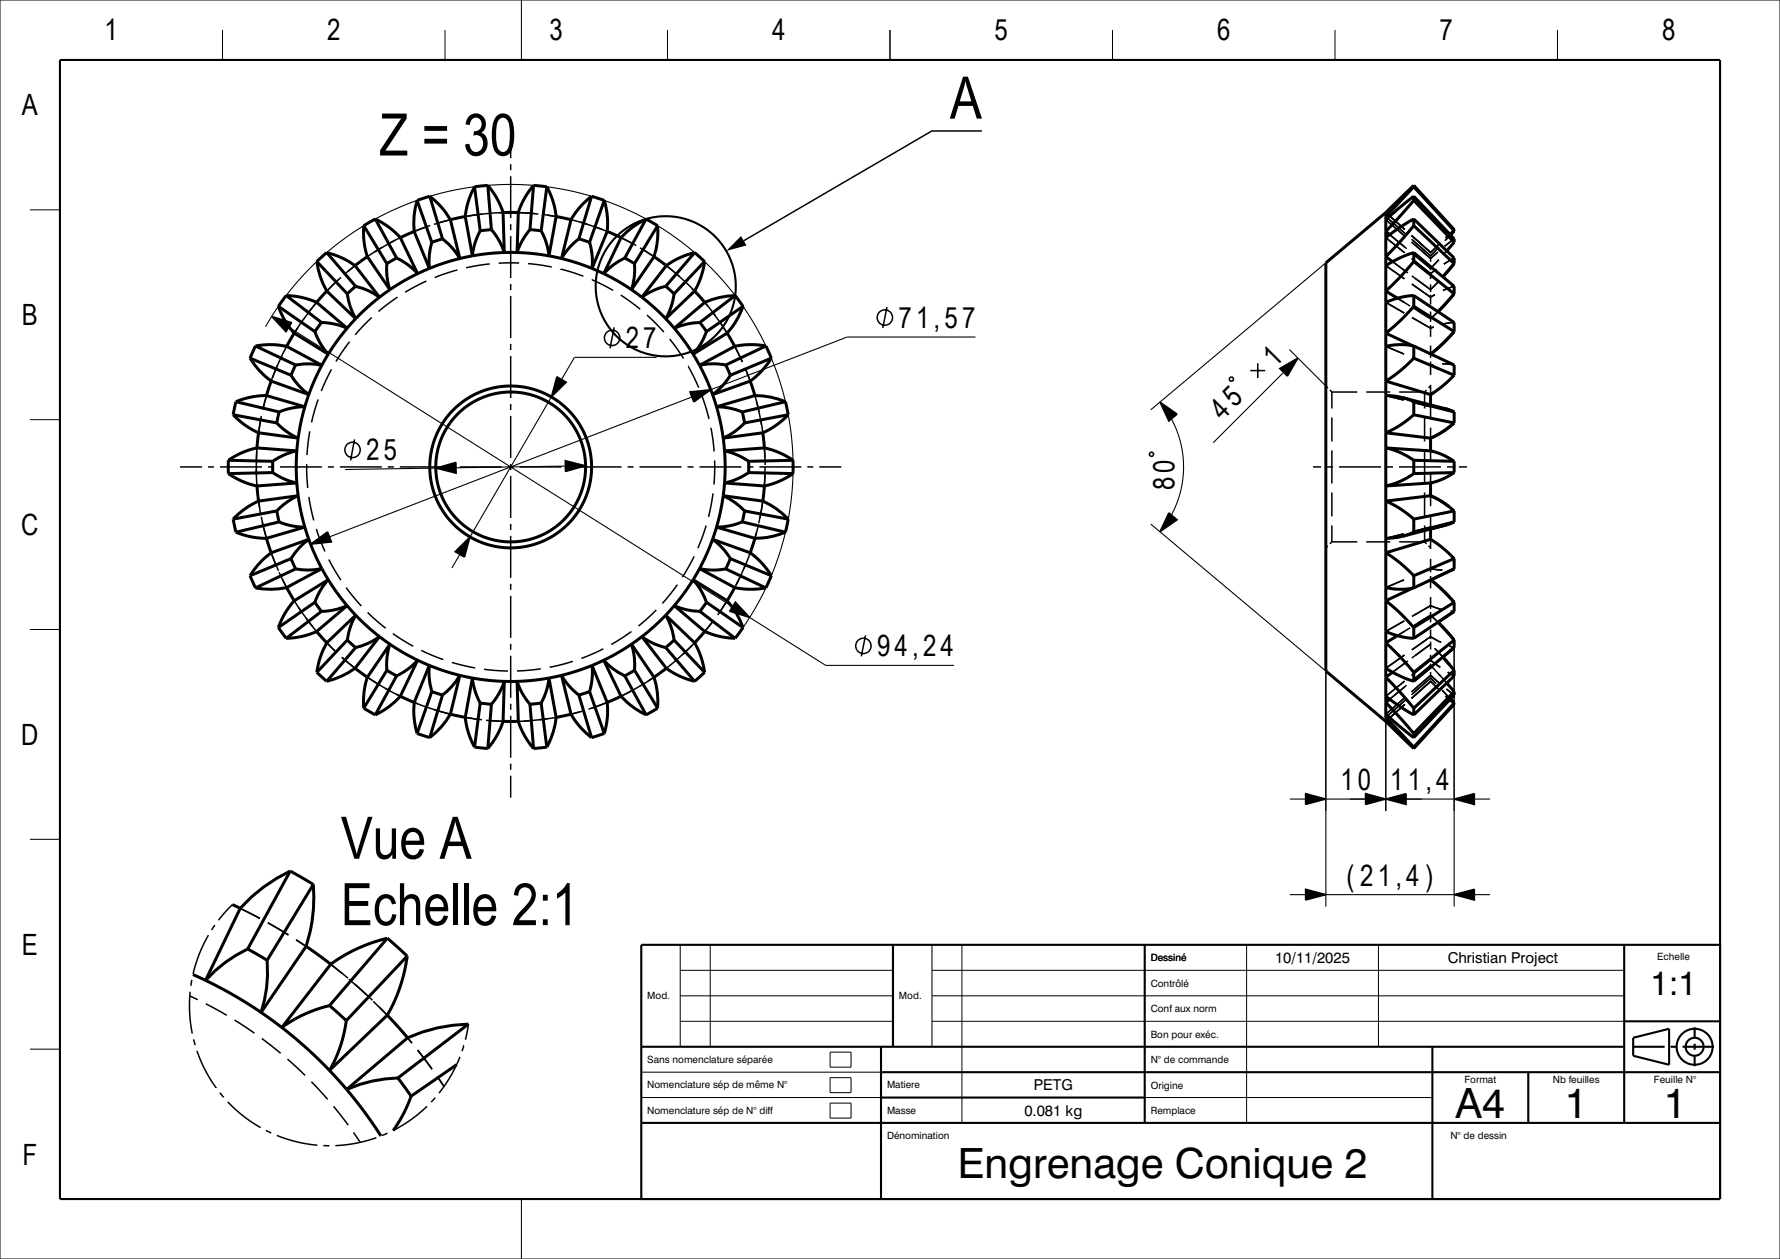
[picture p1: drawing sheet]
<svg xmlns="http://www.w3.org/2000/svg" width="297mm" height="210mm" viewBox="0 0 297 210" stroke-linecap="round" stroke-linejoin="round" font-family="sans-serif">
<g fill="none" stroke="#000" stroke-width=".18">
<path d="M44.3 54.5l1.8-2.8 2.2-3.1 2.2-2.6 2.5-2.5 2.4-2.1 3.3-2.4 2.9-1.9 3.3-1.7 3.5-1.5 3-1.1 3.7-.9 3.2-.6 3.2-.4 4-.1 3.2 .1 3.5 .4 3.5 .6 3.1 .9 3.1 1 3.4 1.5 2.9 1.5 3 1.8 3 2.2 2.7 2.2 2.3 2.3 2.5 2.8 2.3 3 1.9 3 1.6 3 1.5 3.5 1.2 3.3 .9 3.1M48.2 54.6l74 46.6M109.6 59.6h-13.8l-2.1 3.7M162.8 56.2h-21.4l-22.8 8.8M215.1 58.3l6.1 6.1M221.2 43.8l-29.2 24.6M72.7 78.1l-15.1 .2M90.2 65.3a13.5 13.5 0 0 1 8.5 12.6M92 66.2l-13.6 23.4M94.3 77.7l-18.2 .3M115.4 66.2l-60.4 23.4M116.7 60.9l-1.8-3-2.1-2.8-2.2-2.4-2.5-2.3-2.8-2.1-3.2-2-3-1.4-3-1.1-3.4-.9-3.5-.6-3.2-.2-3.7 .1-3.5 .5-3.4 .8-3.1 1-3.2 1.4-2.8 1.6-2.9 2-2.5 2.1-2.4 2.5-2.4 2.9-1.6 2.6-1.6 2.8-1.4 3.5-1 3.3-.7 3.2-.3 3.5-.1 3.2 .4 3.8 .6 3.4 1.1 3.6 1.1 2.7"/>
<path d="M131.5 69.2l.7 4.7 .1 4.7-.3 4.8-.7 4.4-1.2 4.3-1.7 4.7-2 4-2.4 3.9M195.5 69.9l.9 2 .6 1.9 .3 1.9 .2 2.3-.1 2-.4 1.9-.6 2-.9 2M214.2 62.1l-11.8 11.8M76.7 92.5l-1.3 2.2M192 87.4l29.2 24.5v39.3M125.1 103l12.7 8h21.4M231.2 111.5v23.8M242.6 108v43.2M215.2 133.3h2.6M221.2 133.3h21.4M246 133.3h2.6M215.2 149.2h2.6"/>
<path d="M221.2 149.2h21.4M246 149.2h2.6"/>
</g>
<g fill="none" stroke="#000" stroke-width=".25">
<path d="M66.8 39.6l-1.8 .9M71 37.9l-3.7 1.5M71.8 37.6l-2.7 1M75.1 36.6l-1.9 .6M76.3 36.4l-3.9 1M80.5 35.7l-2.9 .4M81.7 35.6l-4 .5M83.9 35.5l-2 .1M85.2 22.7v3.7M85.2 27.4v1M85.2 29.4v7M85.2 37.4v1"/>
<path d="M85.2 39.4v7M85.3 35.5h-2.1M85.8 35.5l4 .2M86.5 35.5l2.8 .1M90.8 35.8l2 .3M91.3 35.9l3.9 .8M95.3 36.6l2.7 .8M96.7 37l3.8 1.3M99.4 37.9l1.9 .7M101.9 38.9l3.6 1.7M103.6 39.6l2.6 1.4M163.8 21.8h-8.3l-31.4 18.4"/>
<path d="M232.6 37.2l-1.4 1.4 3.5 2.9M232.7 34.1l-1.5 1.4 3.2 2.8M232.9 38.4l-1.7 1.2 3.2 2.6M233.2 34.9l-2 1.7 3.2 2.8M233.5 33.7l-2.3 2.4 3.3 2.9M235.5 39.9l3.2 2.8 1.4-1.5M235.5 39.3l3.2 2.8 1.4-1.4M235.9 37.6l-2.3 2.7M235.9 36.5l-1.7 1M235.9 33.4l-2.3 2.6M235.9 32.7l-1.6 1.3M235.9 30.9l-2.2 2.1"/>
<path d="M235.9 30.9v.1M235.9 31.1v.1M235.9 32.7v.3M235.9 33.2v.2M235.9 36.5v.4M235.9 37.3v.3M235.9 37.6l2.8 2.7M235.9 36.5l2.8 2.8M235.9 33.4l2.8 3M235.9 32.7l2.8 3M235.9 31.2l2.9 3.1M235.9 30.9l2.9 3.2"/>
<path d="M235.9 31.2l-1.4 1.4M239.8 35.2l2.8 3.1M239.8 35.4l2.8 3M239.8 36.8l2.8 3M239.8 37.5l2.8 2.9M241.3 39.5l1.3-1.2-1.4 1.4zM242 39.2l-.9 .9zM242.6 38.3v.1M242.6 39.8v.2M45.3 52.8l3.4 1-1 1.5zM47 59.4l-1.5 3.6M47.8 57.8l-.9 1.8"/>
<path d="M49.7 54.6l-2 3.4M50.7 53.2l-1.6 2.4M52.8 50.4l-1.2 1.6M53 50.2l-2.4 3.2M56.6 46.6l-2.1 1.9M56.9 46.3l-2.9 2.8M58.3 57l-2.2 3.3M59.2 44.3l-1.5 1.3M61.2 42.9l-3.2 2.4M62 53l-2.7 2.8M63.7 41.3l-2.4 1.5M65.9 40.1l-3.4 2"/>
<path d="M66.3 49.6l-3.2 2.4M71.1 46.9l-3.5 1.8M76.3 45l-3.8 1.3M81.7 44l-3.9 .7M85.2 47.4v1M85.2 49.4v7M85.2 57.4v1M85.2 59.4v7M86.6 43.9h-3.4M88.1 44l4 .5M93.5 44.9l3.8 1.2M98.7 46.6l3.6 1.8"/>
<path d="M102.5 54.6l-.7 3.5M103.6 49.2l3.2 2.4M106.8 41.3l3.3 2.2M107.4 41.7l1.7 1.1M108 52.6l2.8 2.8M111.2 44.3l2.2 1.8M111.3 44.4l3.1 2.6M111.7 56.5l2.4 3.3M114.5 47.1l1.4 1.4M115.4 48.1l2.7 3M117.6 50.4l1.8 2.3M119 52.2l2.3 3.3"/>
<path d="M120.2 53.9l1.1 1.7M122.1 56.8l1.8 3.6M122.6 57.8l1.3 2.5M148 51.2l-.7 3.5M232.4 57.6l-1.2 .2 3.1 1.3M232.5 50l-1.3 .4 3.1 1.8M232.6 41.4l-1.4 1.4 3.7 2.7M232.7 43.5l-1.5 .8 3.1 2.2M232.7 47.2l-1.5 1.3 4.1 2.6M232.8 54.3l-1.6 1.3 3.1 1.4M233.9 57.5l2 .2M235.5 40.4l3.2 2.7"/>
<path d="M235.5 42.2l3.2 2.6 1.4-1.5M235.5 43.1l3.2 2.5M235.6 46l3.1 2.3M235.6 47.4l3.1 2.2M235.6 51.2l3.1 2 1.2-1.2M235.6 53l3.1 1.7M235.6 57.6l3.1 1.5M235.7 59.6l3 1.3M235.7 57.7l1 .4M235.9 59.1v.6l-1.9 1.8M235.9 51.1l-2 2.2M235.9 49.3l-2 .3"/>
<path d="M235.9 43.6l-2.2 2.5M235.9 42.1l-1.9 .7M235.9 42.1v.5M235.9 43.1v.5M235.9 49.3v.6M235.9 50.5v.6M235.9 57.7v.7M235.9 57.7l2.7 1.3M235.9 51.1l2.7 1.7M235.9 49.3l2.7 1.8M235.9 43.6l2.8 2.2M235.9 42.1l2.8 2.4"/>
<path d="M237.7 58.6l1 .5M238.7 43.1l1.2-1.1zM238.7 45.6l1-.7zM238.7 49.6l.7-.5zM238.7 54.7l.5-.2zM238.7 42.1v.2M238.7 42.5v.3M238.7 43v.7M238.7 44.2v.9M238.7 45.4v1.1M238.7 47.4v1.3M238.7 49.2v1.6"/>
<path d="M238.7 52v1.7M238.7 54.2v2M238.7 57.6v2.1M238.7 59v.1M239.8 40.3l2.8 2.7M239.8 41.3l2.8 2.7v-.3M239.8 45.4l2.8 2.4M239.8 46.8l2.8 2.2v-.4M239.9 52l2.7 1.8M239.9 53.6l2.7 1.7v-.5M239.9 59.6l2.7 1.3M240.1 46.9l-1.4 1.4z"/>
<path d="M240.7 54.1l1.9-.3zM240.7 46.2v.1M240.8 48.5l1.8-.7zM240.9 44.1l1.7-1.1zM241.1 41.1l1.5-1.3zM242.6 40.4l-1.5 1.8 .3-.4M242.6 40.2v.2M242.6 43v.3M242.6 47.8v.4M242.6 53.8v.5M30 77.9h3.7M34.7 77.9h1"/>
<path d="M36.7 77.9h7M42.8 78.2l.1 2.9M42.9 75.2l-.1 4M42.9 74.7l-.1 2M43.6 69.8l-.6 3.9M43.6 69.4l-.5 2.8M44.5 66l-.6 1.9M44.7 77.9h1M45 64.5l-1.1 3.8M46.3 60.9l-1.1 2.7M46.7 77.9h7M51.2 77.4l.1 4"/>
<path d="M51.7 71.9l-.5 4M53.1 66.6l-1.1 3.9M54.7 77.9h1M55.3 61.6l-1.7 3.6M56.7 77.9h7M59.1 73.3l-.6 3.5M64.7 77.9h1M66.7 77.9h7M71.7 77.8l.2 2.1M72.4 73.6a13.5 13.5 0 0 0-.7 4M72.7 78.1l3.4-1v1.8zM74.7 77.9h1"/>
<path d="M75.1 68.9a13.4 13.4 0 0 0-2.2 3.3M76.7 77.9h7M79.5 65.6a13.5 13.5 0 0 0-3.3 2.2M84.7 77.9h1M84.8 64.4a13.7 13.7 0 0 0-3.9 .7M85.2 67.4v1M85.2 69.4v7M85.2 77.4v1M85.2 79.4v7M86.3 64.4a13.4 13.4 0 0 1 3.9 .9M86.7 77.9h7M91.6 66a13.4 13.4 0 0 1 3.2 2.4"/>
<path d="M92.9 62.8l1.6 1-2.5 2.4zM94.3 76.8l3.4 .9-3.4 1zM94.7 77.9h1M95.8 69.5a13.6 13.6 0 0 1 2 3.4M96.7 77.9h7M98.2 74.3a13.5 13.5 0 0 1 .5 4M98.6 79.8a13.5 13.5 0 0 1-1.2 3.8M104.7 77.9h1M106.7 77.9h7M114.7 77.9h1M114.8 61.1l1.8 3.6M115.1 65.4l3.5-.4-2.8 2.1z"/>
<path d="M116.7 77.9h7M117.1 66.1l1.2 3.8M118.6 71.4l.6 3.9M119.2 76.8l-.1 4M124.5 61.7l.7 1.9M124.5 61.8l1.3 3.7M124.7 77.9h1M126 66l.7 2.7M126.2 67l.9 3.9M126.7 77.9h7M127 70.2l.3 2M127.3 72.4l.3 4"/>
<path d="M127.5 74.7l.2 2.9M127.6 77.9l-.1 4M127.6 79.1l-.1 2M134.7 77.9h1M136.7 77.9h3.7M192 75.4h.2l.3 .3v.2l-.3 .2h-.2l-.2-.2v-.2zM193.5 67.1l2.9 2-1.4 1.1zM205.1 63.1l.2-.2h.3l.2 .2v.3l-.2 .2h-.3l-.2-.2zM208.6 61.8h2.5M209.9 60.6v2.5M213.5 61.5l3.1-1.8-1.8 3.1zM219.1 77.9h1.3"/>
<path d="M221.2 64.4l.4 .3M221.4 77.9h1M221.9 65.1l.3 .3M222.2 65.4v2.7M222.2 69.6v4M222.2 75.1v5.5M222.2 65.4h4.3M223.4 77.9h7M228 65.4h4M231.3 66l2.9 .7M231.4 77.9h1M232 66l2 .3"/>
<path d="M232.9 62.4l-1.7 1.2 3 .9M233 71.3l-1.8 .9 3 .3M233.4 77.9h7M233.5 65.4h4.2M234 66.3h.1M234 66.3l2.8 .7M234 66.3l1.9 .7M234.2 75.8l1.7 1M234.2 74.9l-3-.2 1.6 .5M235.7 67.1l3.1 .7M235.7 75l3 .2M235.9 79l-1.4 .9"/>
<path d="M235.9 69.2l-1.6 1.3M235.9 67v.7M235.9 68.5v.7M235.9 76.8v.7M235.9 78.3v.7M235.9 76.8h2.6M235.9 69.2l2.6 .5M235.9 67l2.6 .7M237.7 65.4v2.7M237.7 69.6v4M237.7 75.1v5.5M238 65.1l-.3 .3"/>
<path d="M238.2 67.4l2.8 .7-1.9-.2M238.5 78.9l-2.6 .1M238.7 60.9l.5-.1zM238.7 75.2l.8 .2M238.7 60.3v2.3M238.7 64.2v1.6l-3-.9M238.7 67.5v.1M238.7 67.7v1.9M238.7 71.3v1.8l-3-.4M238.7 75.2v1.8M238.7 78.8v1.8l-3 .2M238.7 64.4l-.3 .3"/>
<path d="M239 67.9l2 .2M240 61.5l2.6 1.1M240 68l2.6 .7v.6M240 76.9h2.6M240.6 60.7l2 .2zM240.8 64.3l-1.6 1.2M240.9 79.8l-1.9 .7M240.9 75.9l1.7 1M241.4 77.9h1M242.5 78.9l-.3 .2M242.6 62.6l-.7 .7M242.6 60.9v.6"/>
<path d="M242.6 62v.6M242.6 69.9v.6l-2.6-.5M242.6 76.9v.7M242.6 78.2v.6l-2.6 .1M243.4 77.9h1.4M42.9 80.7l.4 4M43.1 83.6l.4 2M43.6 86.2l1 3.9M43.8 87l.7 2.8M45 91.5l1.5 3.7M45.2 92.2l.8 1.9M46.6 95.5l1.2 2.5"/>
<path d="M47.1 96.6l1.9 3.5M51.5 82.9l.9 3.9M51.8 90.8l2.9-2.1 .6 1.7zM52.8 88.2l1.4 3.8M54.9 93.3l2 3.5M57.7 98l2.6 3.1M72.2 81.3a13.4 13.4 0 0 0 1.5 3.7M74.6 86.2a13.4 13.4 0 0 0 2.9 2.8M75.9 92l2.5-2.4-.9 3.3zM78.8 89.8a13.4 13.4 0 0 0 3.7 1.3M85.2 87.4v1M85.2 89.4v7"/>
<path d="M85.2 97.4v1M85.2 99.4v7M88 91.1a13.6 13.6 0 0 1-4 .2M93 88.9a13.4 13.4 0 0 1-3.6 1.8M96.7 84.9a13.4 13.4 0 0 1-2.5 3.1M113 97.5l-2.5 3.1M115.8 92.8l-1.9 3.5M117.8 87.7l-1.4 3.7M119 82.3l-.8 3.9M122.1 98.9l-2.2 3.4M123.5 96.2l-.9 1.8M124.5 93.9l-1.7 3.7"/>
<path d="M125.2 92.2l-1.1 2.7M126.2 88.7l-1.2 3.9M126.5 87.9l-.5 1.9M127.3 83.6l-.5 2.8M127.3 83.3l-.7 4M195 85.5l1.4 1.2-2.9 2zM221.6 91.1l-.4 .3M222.2 82.1v4M222.2 87.6v2.8M222.2 90.4l-.3 .3M222.2 90.4h4.3M228 90.4h4"/>
<path d="M233.1 80.5l-1.9 .6 3-.2M233.5 90.4h4.2M234 89.5h.1M234.2 83.2l-3 .4 1.9 .9M234.2 89l-3 .8 2-.2M234.2 91.3l-3 .9 2.1 1.5M234.3 96.7l-3.1 1.3 2 .3M234.3 98.8l-3.1 1.4 2.3 1.9M234.3 85.3l1.6 1.3M234.5 94.6l1.4 1.4M235.6 89l-1.6 .5M235.7 83l3-.3v1.7"/>
<path d="M235.9 88.8l-1.9 .7M235.9 98.1l-1.2 .1M235.9 86.6v.7M235.9 88v.8M235.9 96v.7M235.9 97.4v.7M235.9 88.8h.1M236.8 97.6l-.9 .5M237.7 82.1v4M237.7 87.6v2.8M237.7 90.4l.3 .3M238.4 91.1l.3 .3"/>
<path d="M238.5 86.1l-2.6 .5M238.5 88.1l-2.6 .7M238.6 94.9l-2.7 1.1M238.7 94.8l2 .3zM238.7 90l1.3 .9M238.7 86.2v1.8M238.7 88.1v.1l-1.6 .4M238.7 90v1.6M238.7 93.2v2.3M238.7 96.1v2M238.7 99.6v2M238.7 94.8l-3 1.3"/>
<path d="M238.7 90l-3 .9M238.7 96.7h.1M238.7 96.7l-3.1 1.4M238.7 96.7l-.9 .5M240.7 87.7l-2 .2-3 .8M241 87.6l-.1 .1M241.2 91.8l1.4 1.4M241.8 84.5l.8 .7M242.2 95l.4-.1zM242.6 85.2v.6M242.6 86.4v.7l-2.6 .6M242.6 93.2v.6"/>
<path d="M242.6 94.3v.6M242.6 93.2l-2.6 1.1M242.6 85.2l-2.6 .6M49.1 100.2l1.1 1.7M49.8 101.3l2.4 3.3M51.1 103.1l1.7 2.2M53.2 105.7l2.7 2.9-1.4-1.4M57 109.6l3.1 2.5M57 109.7l2.2 1.8M61.3 113l1.7 1M61.3 102.2l3.1 2.6M61.4 113l3.4 2.1"/>
<path d="M64.3 114.8l2.5 1.3M65.6 105.7l3.3 2.1M66.1 115.8l3.7 1.6M69.1 117.2l1.9 .7M70.3 108.5l3.7 1.5M71.2 117.9l3.8 1.2M72.4 118.4l2.7 .7M75.4 110.5l3.9 .9M76.5 119.4l3.9 .7M77.6 119.7l2 .3M80.8 111.6l4 .3M85.2 107.4v1"/>
<path d="M85.2 109.4v7M85.2 117.4v1M85.2 119.4v7M90.2 111.6l-3.9 .3M91.4 119.9l-4 .4M92.8 119.7l-2.8 .4M95.6 110.3l-3.9 1M96.7 118.7l-3.8 .9M97.2 118.6l-1.9 .5M100.7 108.2l-3.7 1.6M101.3 117.2l-2.7 1M101.9 116.9l-3.7 1.4"/>
<path d="M105.3 105.3l-3.3 2.2M105.4 115.2l-1.8 .9M106.8 114.4l-3.5 1.9M109.1 113l-2.4 1.5M109.5 101.7l-3 2.7M111.4 111.3l-3.3 2.3M112.7 110.2l-1.5 1.3M115.5 107.6l-3 2.8M115.9 107.2l-2 2M118.9 103.8l-1.3 1.5M119.1 103.5l-2.6 3.1M121.3 100.2l-1.6 2.4"/>
<path d="M122.7 100.4l2.4 2.6-3.4-1zM144.4 106l-.7 3.5M234.1 118.2l1.8 1M234.3 103.6l-3.1 1.7 1.9 .7M234.3 113.1l1.6 .5M234.3 109.3l-3.1 2.2 1.8 1M234.4 113.6l-3.2 2.5 1.6 1.2M234.4 116.4l-3.2 2.7 1.5 1.4M234.4 117.5l-3.2 2.8 2.2 2.1M234.5 116.7l-3.3 3 1.4 1.4M234.5 103.2l1.4 1.5M234.6 106.3l1.3 .2"/>
<path d="M234.6 110.6l1.3 1.6M234.6 116.6l1.3 1.5M234.7 114.3l-3.5 2.9 2.4 2.5M234.9 110.2l-3.7 2.8 2.4 2.5M235.3 104.7l-4.1 2.5 2.4 2.3M235.6 104.5l3.1-1.9 1.2 1.2-1.3 .9M235.9 104.7v.6M235.9 105.9v.6M235.9 112.2v.4M235.9 113.1v.5M235.9 118.1v.4M235.9 118.9v.3"/>
<path d="M237.2 105.6l-1.3 .9M237.7 112.1l-1.8 1.5M238.6 103l-2.7 1.7M238.7 109.9l-2.8 2.3M238.7 101l1.9 .7zM238.7 106.2l1.7 1zM238.7 110.1l1.6 1.2zM238.7 112.6l1.5 1.4zM238.7 111l.3 .3M238.7 111l1.6 1.7M238.7 102.1v1.7M238.7 105v1.6"/>
<path d="M238.7 107v1.3M238.7 109.2v1.2M238.7 110.7v.8M238.7 112.1v.7M238.7 112.9v.4M238.7 113.5v.2M238.7 113.7l1.4 1.4M238.7 101l-3.1 1.8M238.7 106.2l-3.1 2.2M238.7 110.1l-3.2 2.6M238.7 111l-3.2 2.6M238.7 112.6l-3.2 2.8"/>
<path d="M238.7 113.7l-3.2 2.8M238.7 115.5l-2.8 2.6M238.7 116.5l-2.8 2.7M238.7 119.4l-2.8 2.9M238.8 107.5h-.1l-3.1 2.3M239.4 108.1l1.3 1.5-1.8 1.5M239.6 114l-.9-.9-3.2 2.8M240.1 112.4l1.3 1.5M240.6 115.1l1.4 1.5M241.2 116.1l1.4 1.4zM241.3 113.8l1.3 1.6M241.3 114.9l1.3 1z"/>
<path d="M241.6 112.1l1 .6zM241.8 107.8l.8 .2zM241.9 110.9l.7 .9M242.1 101.9l.5 .1zM242.6 101v-.5l-2.7 1.7M242.6 101.5v.5M242.6 107.2v-.4l-2.8 2.2M242.6 107.6v.4M242.6 111.8v.3M242.6 112.4v.3M242.6 115.4v.2M242.6 115.7v.2"/>
<path d="M242.6 117.3l-2.8 3.1M242.6 117.4v.1M242.6 117.5l-2.8 3.1M242.6 115.9l-2.8 3M242.6 115.4l-2.8 2.9M242.6 112.7l-2.8 2.8M242.6 111.8l-2.8 2.7M81.1 120.1l2.8 .2M81.9 120.2l4 .1M85.2 127.4v1M85.2 129.4v3.7M88.5 120.2l-2 .1"/>
<path d="M217.8 132.4l3.4 .9-3.4 .9zM227.8 132.4l3.4 .9-3.4 .9zM231.2 133.3l3.4-.9v1.8zM233.6 122.2l2.3 2.4M233.9 121.4l2 1.6M234.4 123.5l1.5 1.4M234.6 120.8l1.3 1.5M235.9 122.3v.3M235.9 122.8v.2M235.9 124.6v.1M235.9 124.8v.1M238.7 120l-2.8 3"/>
<path d="M238.8 121.5l-2.9 3.1M238.8 121.7l-2.9 3.2M242.6 133.3l3.4-.9v1.8zM34.8 156l-1.5 3.1-1.1 3.4M35.9 154.3l-.6 .8M38.8 150.9h.1M38.8 150.9l-2.4 2.6M39.8 151.4l3.6 1.8M40.1 151.5l3.3 1.7M44.7 153.9l3.4 2.1M44.7 153.9l3.4 2M49.4 156.8l3.3 2.2"/>
<path d="M49.4 156.7l1.7 1.2M53.9 159.9l3.2 2.5M217.8 148.3l3.4 .9-3.4 .9zM242.6 149.2l3.4-.9v1.8zM31.7 166.1l1.3 .7M31.7 165.4l-.1 3.3 .5 3.7M32 163.4l-.2 1M32.3 173.4l.3 .9M32.9 175.3l1.2 3 2 3.2M34.3 167.4l3.5 2M39.1 170.1l3.4 2.2M43.7 173.2l3.1 2.5"/>
<path d="M48 176.7l2.9 2.7M55.2 160.8l2.9 2.4M58.2 163.3l3 2.7M59.2 164.1l2.9 2.7M62.3 167l2.8 2.9M63.2 167.9l1.4 1.4M66.1 171l2.6 3-.7-.9M69.7 175.2l2.4 3.2M69.7 175.1l2.4 3.2M73 179.6l1.1 1.6M73 179.5l1.1 1.7M76.7 176.3l-1.6 3.3-1.8 2.7"/>
<path d="M77.4 174.4l-.3 .9M78.2 170.8l-.5 2.6M36.7 182.3l.6 .7M38 183.8l2.8 2.5 2.7 1.8M44.4 188.6l.9 .4M46.2 189.4l3.6 1.1 3.2 .5M52 180.4l2.7 3M54 191.1h1M55.6 184.5l2.5 3.2M59 188.9l1.1 1.6M62.8 189.8l-3.4 .9-3.4 .4M64.7 189l-1 .4"/>
<path d="M71.2 184.5l-2.6 2.3-3 1.8M72.6 183.1l-.7 .7"/>
<circle cx="102.1" cy="56.4" r="1.28"/>
<circle cx="147.6" cy="53" r="1.28"/>
<circle cx="58.8" cy="75" r="1.28"/>
<circle cx="144.1" cy="107.7" r="1.28"/>
</g>
<g fill="none" stroke="#000" stroke-width=".5">
<path d="M60.7 37.6a13.2 13.2 0 0 0 .6 5.2M60.7 37.6l3.8 6.4M62.6 36.5l.1 .1a13.2 13.2 0 0 1 4.1 3M62.6 36.5l-1.9 1.1M62.6 36.5l3.6 6.5M66.8 39.6l2.9 6a11 11 0 0 0-3.5-2.6M69.1 38.6l-2.3 1M69.1 38.6l2.5 6.2M69.6 33.4a13.1 13.1 0 0 0-.5 5.2M69.6 33.4l2.4 7M71.7 32.7a13.2 13.2 0 0 1 3.4 3.9M71.7 32.7l-2.1 .7"/>
<path d="M71.7 32.7l2.1 7.1M73.8 39.8l-1.8 .6M75.1 36.6l1.6 6.5a11 11 0 0 0-2.9-3.3M77.6 36.1l-2.5 .5M77.6 36.1l1.2 6.6M79.2 31.2l-1.1 2.4-.5 2.5M79.2 31.2l.9 7.3M80.1 38.5a11.1 11.1 0 0 0-1.3 4.2M81.4 30.9l-2.2 .3M81.4 30.9l.1 .1a13.2 13.2 0 0 1 2.4 4.5M81.4 30.9l.6 7.4M82 38.3l-1.9 .2"/>
<path d="M83.9 35.5h2.6M83.9 35.5l.2 6.6a11.1 11.1 0 0 0-2.1-3.8M86.5 35.5l-.2 6.6a11 11 0 0 1 2.1-3.8M88.4 38.3l1.9 .2M89 30.9l2.2 .3M89 30.9l-1.5 2.2-1 2.4M89 30.9l-.6 7.4M91.2 31.2h.1a13.2 13.2 0 0 1 1.5 4.9M91.2 31.2l-.9 7.3M92.8 36.1l2.5 .5M92.8 36.1l-1.2 6.6a11.1 11.1 0 0 0-1.3-4.2M95.3 36.6l-1.6 6.5"/>
<path d="M96.6 39.8a11.1 11.1 0 0 0-2.9 3.3M96.6 39.8l1.8 .6M98.7 32.7l2.1 .7M98.7 32.7a13.2 13.2 0 0 0-3.4 3.9M98.7 32.7l-2.1 7.1M100.8 33.4v.1a13.2 13.2 0 0 1 .5 5.1M100.8 33.4l-2.4 7M101.3 38.6l2.3 1M101.3 38.6l-2.5 6.2a11.1 11.1 0 0 0-.4-4.4M103.6 39.6l-2.9 6M107.8 36.5l1.9 1.1M107.8 36.5a13.1 13.1 0 0 0-4.2 3.1"/>
<path d="M107.8 36.5l-3.6 6.5M109.7 37.6a13.2 13.2 0 0 1-.6 5.2M109.7 37.6l-3.8 6.4M231.2 35.5l-10 8.3v68.1l10 8.4 4.7 4.6M231.2 35.4v84.9M235.9 31.2l-4.7 4.9 .3 .3M235.9 32.7l-4.7 3.9M235.9 33.4l-4.7 5.2 .7 .5M235.9 36.5l-2.2 1.3-2.5 1.8M235.9 37.6l-2.4 2.8-2.3 2.4 1.2 .8M235.9 30.9l-4.7 4.6M235.9 30.9l6.7 7.4v.2"/>
<path d="M235.9 32.7l6.7 7.1v.6M235.9 36.5l6.7 6.5v1M235.9 31.2l6.7 7.3M235.9 30.9v.3M235.9 32.7v.7M235.9 36.5v1.1M235.9 33.4l6.7 7M235.9 37.6l6.7 6.4M242.6 38.5l-.6 .7M41.7 59.7a13.2 13.2 0 0 0 3.5 3.9M41.7 59.7l6.9 2.9M42.6 57.7a13.2 13.2 0 0 1 5.2 .1"/>
<path d="M42.6 57.7l-.9 2M42.6 57.7l6.7 3.2M46.4 51.1a13.3 13.3 0 0 0 2.7 4.5M46.4 51.1l6.1 4.2M47.8 49.3a13.2 13.2 0 0 1 5 1.1M47.8 49.3l-1.4 1.8M47.8 49.3l5.8 4.5M47.8 57.8l5.9 3.1a11.2 11.2 0 0 0-4.4 0M49.1 55.6l-1.3 2.2M49.1 55.6l5.7 3.5M52.5 55.3a11.1 11.1 0 0 0 2.3 3.8M52.8 50.4l5.1 4.3a11.1 11.1 0 0 0-4.3-.9"/>
<path d="M52.9 43.6a13.3 13.3 0 0 0 1.6 4.9M52.9 43.6l5 5.4M53.6 53.8l-1.1 1.5M54.5 42.1a13.3 13.3 0 0 1 4.7 2.2M54.5 42.1l-1.6 1.5M54.5 42.1l4.8 5.7M54.5 48.5l-1.7 1.9M54.5 48.5l4.8 4.7M54.8 59.1l-1.9 3.5-1.4 3.2M57.9 49a11.1 11.1 0 0 0 1.4 4.2M59.2 44.3l4.1 5.3a11.1 11.1 0 0 0-4-1.8M59.3 47.8l-1.4 1.2"/>
<path d="M59.3 53.2l-2.4 2.8-2.1 3.1M61.3 42.8l-2.1 1.5M61.3 42.8l3.8 5.5M64.5 44a11.2 11.2 0 0 0 .6 4.3M65.1 48.3l-2.8 2.1-3 2.8M66.2 43l-1.7 1M71.6 44.8l-3.4 1.6-3.1 1.9M72 40.4a11.2 11.2 0 0 0-.4 4.4M78.8 42.7l3.4-.5 4.1-.1 3.7 .3 3.7 .7M78.8 42.7l-3.4 .8-3.8 1.3M93.7 43.1l3.3 1 3.7 1.5M100.7 45.6l3.5 2 2.9 2"/>
<path d="M104.2 43a11 11 0 0 0-3.5 2.6M104.2 43l1.7 1M107.1 49.6l2.7 2.2 2.7 2.9M109.1 42.8l2.1 1.5M109.1 42.8l-3.7 5.5a11.1 11.1 0 0 0 .5-4.3M111.1 47.8a11.1 11.1 0 0 0-4 1.8M111.1 47.8l1.4 1.2M111.2 44.3l-4.1 5.3M112.5 54.7l2.3 3 1.9 3.2M115.9 48.5l1.7 1.9M115.9 48.5l-4.8 4.7a11.1 11.1 0 0 0 1.4-4.2M115.9 42.1l1.7 1.5"/>
<path d="M115.9 42.1a13.3 13.3 0 0 0-4.7 2.2M115.9 42.1l-4.8 5.7M116.8 53.8a11.1 11.1 0 0 0-4.3 .9M116.8 53.8l1.1 1.5M117.6 43.6l-.1 .1a13.2 13.2 0 0 1-1.6 4.8M117.6 43.6l-5.1 5.4M117.6 50.4l-5.1 4.3M117.9 55.3a11.1 11.1 0 0 1-2.2 3.8l5.6-3.5M121.3 55.6l1.3 2.2M122.6 57.8l-5.9 3.1M122.7 49.3l1.3 1.8M122.7 49.3a13.1 13.1 0 0 0-5.1 1.1"/>
<path d="M122.7 49.3l-5.9 4.5M124 51.1a13.2 13.2 0 0 1-2.7 4.5M124 51.1l-6.1 4.2M127.8 57.7l.9 2M127.8 57.7a13.3 13.3 0 0 0-5.2 .1M127.8 57.7l-6.7 3.2M128.7 59.7v.1a13.2 13.2 0 0 1-3.5 3.8M128.7 59.7l-6.8 2.9M235.9 42.1l-2.3 .9-2.4 1.3M235.9 43.6l-2.3 2.6-2.4 2.3 2 1.2M235.9 49.3l-2.3 .3-2.4 .8M235.9 51.1l-2.3 2.4-2.4 2.1 4.5 2.1"/>
<path d="M235.9 57.7l-2.1-.2-2.6 .3M235.9 59.7l-2.4 2.3-2.3 1.6 7.5 2.2M235.9 42.1l6.7 5.7v1.2M235.9 49.3l6.7 4.5v1.5M235.9 57.7l6.7 3.2v1.7M235.9 42.1v1.5M235.9 49.3v1.8M235.9 57.7v2M235.9 43.6l6.7 5.4M235.9 51.1l6.7 4.2M235.9 59.7l6.7 2.9M238.7 59l1.9-1.6 2-2.1-1.8 1.9z"/>
<path d="M242.6 40.4l-1.2 1.4M242.6 44l-1.9 2.2M242.6 49l-2.7 3M38.1 76.8v2.2M38.1 79l2.4 1.3 2.4 .8M38.1 76.8l7.4 .1M38.9 69.2a13.1 13.1 0 0 0 4.2 3M38.9 69.2l7.3 1.3M39.4 67l-.5 2.2M39.4 67l7.2 1.7M42.9 74.7l6.6 .5a11.2 11.2 0 0 0-4 1.7M42.9 74.7l-2.7 .9-2.1 1.2"/>
<path d="M43.1 72.2l-.2 2.5M43.1 72.2l6.6 .9M44.5 66l6.4 1.8a11.1 11.1 0 0 0-4.3 .9M44.5 66a13.2 13.2 0 0 0-5.1 1M45.2 63.6l-.7 2.4M45.2 63.6l6.3 2.2M45.5 78.8a11.1 11.1 0 0 0 4 1.8M45.5 76.9v1.9M45.5 78.8l-7.4 .2M46.2 70.5a11.1 11.1 0 0 0 3.5 2.6M46.6 68.7l-.4 1.8M48.6 62.6a11.1 11.1 0 0 0 2.9 3.2"/>
<path d="M49.3 60.9l-.7 1.7M49.7 73.1l-.3 3.7 .1 3.8M51.5 65.8l-1.1 3.8-.7 3.5M116.7 60.9l1.7 3.6 1.2 3.3M119.6 67.8a11.2 11.2 0 0 1 4.3 .9M119.6 67.8l.8 3.7 .5 3.7M120.9 75.2a11.2 11.2 0 0 1 4 1.7M120.9 75.2l.1 3.8-.3 3.7M121.1 60.9a11.1 11.1 0 0 0-4.4 0M121.1 60.9l.8 1.7M121.9 62.6a11.2 11.2 0 0 1-3 3.2l6.3-2.2M123.9 68.7l.3 1.8"/>
<path d="M124.2 70.5a11 11 0 0 1-3.5 2.6l6.6-.9M124.9 78.8a11 11 0 0 1-4 1.8l6.6 .5M124.9 76.9v1.9M124.9 78.8l7.4 .2M125.2 63.6l.8 2.4M126 66a13.1 13.1 0 0 1 5.1 1M126 66l-6.4 1.8M127.3 72.2l.2 2.5M127.5 74.7h.1a13.2 13.2 0 0 1 4.7 2.1M127.5 74.7l-6.6 .5M131.1 67l.4 2.2M131.1 67l-7.2 1.7"/>
<path d="M131.5 69.2a13.1 13.1 0 0 1-4.2 3M131.5 69.2l-7.3 1.3M132.3 79l-.1 .1a13.2 13.2 0 0 1-4.7 2M132.3 76.8v2.2M132.3 76.8l-7.4 .1M231.2 66h1.3l1.5 .3M234 66.3l1.9 .7M234 66.3l7 1.8M235.9 69.2l-2.2 1.7-2.5 1.3 7.5 .9M235.9 79l-2.2 1.3-2.5 .8 7.5-.5M235.9 67v2.2M235.9 76.8v2.2"/>
<path d="M235.9 67l6.7 1.7M235.9 69.2l6.7 1.3M235.9 76.8l6.7 .1M238.7 75.2l2 .7 1.9 1M238.7 75.2l-7.5-.5 2.4 .8 2.3 1.3M238.7 65.8v1.7M238.7 73.1v2.1M239.2 65.5l-.5 .3M241 68.1h.1M241 68.1l1.6 .6M242.6 62.6l-1.8 1.7-2.1 1.5M242.6 70.5l-2 1.6-1.9 1"/>
<path d="M242.6 78.8l-1.9 1.1-2 .7M242.6 68.7v1.8M242.6 76.9v1.9M242.6 78.8l-.1 .1M242.6 78.8l-6.7 .2M38.9 86.6l.5 2.2M39.4 88.8a13.2 13.2 0 0 0 5.1 1M41.7 96l.9 2.1M42.9 81.1l.2 2.5M43.1 83.6l6.6-.9a11.2 11.2 0 0 0-3.5 2.5M43.1 83.6a13.2 13.2 0 0 0-4.2 3M44.5 89.8l.7 2.4"/>
<path d="M45.2 92.2l6.3-2.2a11.1 11.1 0 0 0-2.9 3.2M45.2 92.2a13.1 13.1 0 0 0-3.5 3.8M46.2 85.2l.4 1.9M46.2 85.2l-7.3 1.4M46.6 87.1a11.1 11.1 0 0 0 4.3 .8M46.6 87.1l-7.2 1.7M47.8 98l1.3 2.2M47.8 98a13.2 13.2 0 0 1-5.2 .1M48.6 93.2l.7 1.7M48.6 93.2l-6.9 2.8M49.3 94.9l-6.7 3.2M49.5 80.6l.5 3.4 .9 3.9"/>
<path d="M49.5 80.6l-6.6 .5M50.9 87.9l1.2 3.6 1.6 3.3M50.9 87.9l-6.4 1.9M53.7 94.8a11.1 11.1 0 0 1-4.4 .1M53.7 94.8l1.9 3.2 2.3 3M53.7 94.8l-5.9 3.2M115.7 96.7a11.1 11.1 0 0 1 2.2 3.8M115.7 96.7l-2.2 3.1-2.4 2.8M115.7 96.7l5.6 3.5M118.9 90a11.1 11.1 0 0 1 3 3.2M118.9 90l-1.3 3.2-1.9 3.5M118.9 90l6.3 2.2"/>
<path d="M120.7 82.7a11.2 11.2 0 0 1 3.5 2.5M120.7 82.7l-.7 3.4-1.1 3.9M120.7 82.7l6.6 .9M121.1 94.9a11.1 11.1 0 0 1-4.4-.1l5.9 3.2M121.1 94.9l6.7 3.2M121.9 93.2l-.8 1.7M121.9 93.2l6.8 2.8M122.6 98l-1.3 2.2M122.6 98a13.3 13.3 0 0 0 5.2 .1M123.9 87.1a11.1 11.1 0 0 1-4.3 .8l6.4 1.9M123.9 87.1l7.2 1.7M124.2 85.2l-.3 1.9"/>
<path d="M124.2 85.2l7.3 1.4M125.2 92.2a13.3 13.3 0 0 1 3.5 3.8M126 89.8l-.8 2.4M127.3 83.6a13.2 13.2 0 0 1 4.2 3M127.5 81.1l-.2 2.5M128.7 96l-.9 2.1M131.1 88.8a13.2 13.2 0 0 1-5.1 1M131.5 86.6l-.4 2.2M231.2 98l2.4 .3 2.3-.2M234 89.5l-1.3 .2-1.5 .1M235.7 98.1l-4.5 2.1 2.4 2.1 2.3 2.4M235.9 88.8l-1.9 .7"/>
<path d="M235.9 86.6v2.2M235.9 96v2.1M238.7 82.7l2 1.1 1.9 1.4M238.7 90l2 1.4 1.9 1.8M238.7 82.7l1.7 .9 1.4 .9M238.7 82.7l-7.5 .9 2.3 1.2 2.4 1.8M238.7 90l-7.5 2.2 2.3 1.6 2.4 2.2M238.7 80.6v2.1M238.7 88.2v1.8M238.7 96.7l1.9 1.7 2 2.1M238.7 96.7l2 1.8 1.9 2M239 80.5l-.3 .1"/>
<path d="M241 87.6v.1M241 87.6l-7 1.9M242.6 87.1l-1.6 .5M242.6 85.2v1.9M242.6 93.2v1.7M242.6 85.2l-6.7 1.4M242.6 87.1l-6.7 1.7M242.6 93.2l-6.7 2.8M242.6 94.9l-6.7 3.2M242.6 94.9l-3.9 1.8M46.4 104.7l1.4 1.8M49.1 100.2l5.7-3.5a11.2 11.2 0 0 0-2.3 3.8"/>
<path d="M49.1 100.2a13.2 13.2 0 0 0-2.7 4.5M52.5 100.5l1.1 1.5M52.5 100.5l-6.1 4.2M52.8 105.3l1.7 1.9M52.8 105.3v.1a13.2 13.2 0 0 1-5 1.1M52.9 112.2l1.6 1.4M53.6 102l-5.8 4.5M54.5 107.2a13.3 13.3 0 0 0-1.6 5M57.9 101a11.1 11.1 0 0 1-4.3 1M57.9 101l2.8 2.9 2.6 2.3M57.9 101l-5.1 4.3M57.9 106.8a11.2 11.2 0 0 1 1.4-4.2l-4.8 4.6"/>
<path d="M57.9 106.8l1.4 1.2M57.9 106.8l-5 5.4M59.2 111.5l2.1 1.5M59.2 111.5a13.3 13.3 0 0 1-4.7 2.1M59.3 108l-4.8 5.6M60.7 118.1l1.9 1.1M61.3 113a13.1 13.1 0 0 0-.6 5.1M63.3 106.2a11 11 0 0 1-4 1.8M63.3 106.2l2.9 2 3.5 1.9M63.3 106.2l-4.1 5.3M64.5 111.8a11.2 11.2 0 0 1 .6-4.3l-3.8 5.5M64.5 111.8l1.7 .9"/>
<path d="M64.5 111.8l-3.8 6.3M66.2 112.7l-3.6 6.5M66.8 116.1l2.3 1.1M66.8 116.1l-.1 .1a13.3 13.3 0 0 1-4.1 3M69.1 117.2a13.1 13.1 0 0 0 .5 5.1M69.7 110.1a11.2 11.2 0 0 1-3.5 2.6M69.7 110.1l3.7 1.6 3.3 .9M69.7 110.1l-2.9 6M72 115.4a11.1 11.1 0 0 1-.4-4.4l-2.5 6.2M72 115.4l1.8 .5M72 115.4l-2.4 6.9M73.8 115.9l-2.1 7.1"/>
<path d="M75.1 119.1l2.5 .6M75.1 119.1a13.1 13.1 0 0 1-3.4 3.9M76.7 112.6a11.1 11.1 0 0 1-2.9 3.3M76.7 112.6l3.7 .7 3.5 .3h3.8l3.9-.5M76.7 112.6l-1.6 6.5M77.6 119.7a13.2 13.2 0 0 0 1.6 4.9M80.1 117.3a11.2 11.2 0 0 1-1.3-4.2l-1.2 6.6M80.1 117.3l1.9 .2M80.1 117.3l-.9 7.3M82 117.5a11.1 11.1 0 0 0 2.1-3.8l-.2 6.6M82 117.5l-.6 7.4M88.4 117.5a11 11 0 0 1-2.1-3.8l.2 6.6"/>
<path d="M88.4 117.5l.6 7.4M90.3 117.3l-1.9 .2M90.3 117.3l.9 7.3M91.6 113.1a11 11 0 0 1-1.3 4.2M91.6 113.1l1.2 6.6M92.8 119.7a13.1 13.1 0 0 1-1.6 4.9M95.3 119.1l-2.5 .6M95.3 119.1a13.2 13.2 0 0 0 3.4 3.9M96.6 115.9a11.1 11.1 0 0 1-2.9-3.3l1.6 6.5M96.6 115.9l2.1 7.1M98.4 115.4l-1.8 .5M98.4 115.4l2.4 6.9"/>
<path d="M98.8 111a11.1 11.1 0 0 1-.4 4.4M98.8 111l-3.8 1.3-3.4 .8M98.8 111l2.5 6.2M101.3 117.2a13.2 13.2 0 0 1-.5 5.1M103.6 116.1l-2.3 1.1M103.6 116.1a13.2 13.2 0 0 0 4.2 3.1M104.2 112.7a11.1 11.1 0 0 1-3.5-2.6l2.9 6M104.2 112.7l3.6 6.5M105.4 107.5a11.1 11.1 0 0 1 .5 4.3M105.4 107.5l-3.2 1.9-3.4 1.6M105.4 107.5l3.7 5.5M105.9 111.8l-1.7 .9"/>
<path d="M105.9 111.8l3.8 6.3M109.1 113a13.2 13.2 0 0 1 .6 5.1M109.7 118.1l-1.9 1.1M111.1 102.6a11.1 11.1 0 0 1 1.4 4.2M111.1 102.6l-2.9 2.7-2.8 2.2M111.1 102.6l4.8 4.6M111.1 108a11.1 11.1 0 0 1-4-1.8l4.1 5.3M111.1 108l4.8 5.6M111.2 111.5l-2.1 1.5M111.2 111.5a13.2 13.2 0 0 0 4.7 2.1M112.5 106.8l-1.4 1.2M112.5 106.8l5.1 5.4"/>
<path d="M115.9 107.2v.1a13.3 13.3 0 0 1 1.7 4.9M116.8 102a11.1 11.1 0 0 1-4.3-1l5.1 4.3M116.8 102l5.9 4.5M117.6 112.2l-1.7 1.4M117.6 105.3l-1.7 1.9M117.6 105.3a13.2 13.2 0 0 0 5.1 1.2M117.9 100.5l-1.1 1.5M117.9 100.5l6.1 4.2M121.3 100.2a13.2 13.2 0 0 1 2.7 4.5M124 104.7l-1.3 1.8M231.2 105.3l2.5 .9 2.2 .3M231.2 111.5l2.5 1.3 2.2 .8"/>
<path d="M231.2 116.1l2.4 1.7 2.3 1.4M231.2 119.1l4.7 3.9M231.5 119.4l-.3 .3 4.7 4.9M231.9 116.6l-.7 .6 4.7 5.1M232.4 112.1l-1.2 .9 2.4 2.5 2.3 2.6M233.2 106l-2 1.2 2.3 2.3 2.4 2.7M235.9 104.7v1.8M235.9 112.2v1.4M235.9 118.1v1.1M239.9 103.8l2.7 3M240.7 109.6l1.9 2.2M240.7 109.6l1.2 1.3"/>
<path d="M241.4 113.9l1.2 1.5M242 116.6l.6 .7M242.6 100.5v1.5l-6.7 4.5M242.6 108v-1.2l-6.7 5.4M242.6 111.8v.9l-6.7 6.5M242.6 115.4v.5l-6.7 7.1M242.6 117.3v.2l-6.7 7.4M242.6 100.5l-6.7 4.2M242.6 108l-6.7 5.6M242.6 111.8l-6.7 6.3M242.6 115.4l-6.7 6.9M242.6 117.3l-6.7 7.3"/>
<path d="M242.6 108l-1.9 1.6M69.6 122.3l2.1 .7M79.2 124.6l2.2 .3M83.9 120.3h2.6M83.9 120.3a13.2 13.2 0 0 1-2.5 4.6M86.5 120.3l.9 2.2 1.6 2.4M91.2 124.6l-2.2 .3M100.8 122.3l-2.1 .7M231.2 120.3h.1M235.9 122.3v.7M235.9 124.6v.3M38.8 150.9l1.3 .6"/>
<path d="M40.1 151.5l-5.8 12a22.2 22.2 0 0 1 7-5.2M41.3 158.3l3.3 1.9M48.4 145.3l3.9 2.2M48.4 145.3a26.4 26.4 0 0 0-8.3 6.2M48.4 145.3l-7.1 13M51.1 157.9l4.1 2.9M51.1 157.9l-7.5 11a22.2 22.2 0 0 0 1-8.7M52.3 147.5a26.5 26.5 0 0 1-1.2 10.4M52.3 147.5l-7.7 12.7M64.6 156.5l3.3 3M64.6 156.5l-2.7 .8-2.2 .9-2.3 1.2-2.2 1.4M64.6 156.5l-9.6 11.2"/>
<path d="M67.9 159.5l-.5 2.7-.7 2.5-.9 2.4-1.2 2.2M67.9 159.5l-10.1 10.7M32.2 162.6l3.9 1.8 3 1.7 3.9 2.4 3 2.1 3.4 2.7 2.8 2.5 3 2.9 2.6 3M55 167.7l2.8 2.5M55.2 160.8l-8.2 10.6 1.9-1.2 1.8-1 2-.8 2.3-.7M64.6 169.3l-9.6 9.2 .9-1.8 .8-1.9 .7-2.3 .4-2.3M64.6 169.3l3.4 3.8M66.4 179.8l2.2 3M66.4 179.8a22.3 22.3 0 0 0-8.6 1.9M68 173.1a26.3 26.3 0 0 1 10.2-2.3l-11.8 9M68 173.1l-10.2 8.6M76.2 177.6l-7.6 5.2"/>
<path d="M57.8 181.7l3.1 3.9 2.7 3.9M68.6 182.8l-1.3 3-1.7 2.8"/>
<circle cx="85.2" cy="77.9" r="13.5"/>
<circle cx="85.2" cy="77.9" r="12.5"/>
</g>
<g fill="none" stroke="#000" stroke-width=".35">
<path d="M10 10h277v190h-277zM149 157.6v17M191 157.6v29.7M271 157.6v29.7M287 157.6h-180v42.4M107 174.6h164M147 174.6v25.4M147 178.8h140M239 174.6v25.4M255 178.8v8.5M271 170.4h16M272.5 174.6h5.2"/>
<path d="M272.5 173.1l6-1.5v6l-6-1.5zM278.8 174.6h.9M280.8 174.6h5.2M282.8 171.4v1.7M282.8 174.1v1M282.8 176.1v1.7M107 187.3h180M147 183.1h44"/>
<circle cx="111.1" cy="47.8" r="11.7"/>
<circle cx="282.8" cy="174.6" r="1.5"/>
<circle cx="282.8" cy="174.6" r="3"/>
</g>
<g fill="none" stroke="#000" stroke-width=".17">
<path d="M0 0h297v210h-297zM37.1 5v5M74.2 5v5M87 0v10M111.4 5v5M148.5 5v5M185.6 5v5M222.8 5v5M259.9 5v5M5 35h5M5 70h5M5 105h5"/>
<path d="M5 140h5M113.5 157.6v17M118.5 157.6v17M155.5 157.6v17M160.5 157.6v29.7M208 157.6v29.7M230 157.6v17M5 175h5M107 178.8h40M113.5 170.4h35.5M113.5 166.1h35.5M113.5 161.9h35.5"/>
<path d="M138.5 175.5h3.5v2.5h-3.5zM138.5 179.8h3.5v2.5h-3.5zM155.5 170.4h115.5M155.5 166.1h115.5M155.5 161.9h115.5M107 183.1h132M138.5 184h3.5v2.5h-3.5zM87 200v10"/>
</g>
<g fill="#000">
<path d="M123.6 39.4l1 1.5-3.4 1z" fill-rule="evenodd"/>
<path d="M45.3 52.8l3.4 1-1 1.5z" fill-rule="evenodd"/>
<path d="M72.7 78.1l3.4-1v1.8z" fill-rule="evenodd"/>
<path d="M92.9 62.8l1.6 1-2.5 2.4z" fill-rule="evenodd"/>
<path d="M94.3 76.8l3.4 .9-3.4 1z" fill-rule="evenodd"/>
<path d="M115.1 65.4l3.5-.4-2.8 2.1z" fill-rule="evenodd"/>
<path d="M193.5 67.1l2.9 2-1.4 1.1z" fill-rule="evenodd"/>
<path d="M213.5 61.5l3.1-1.8-1.8 3.1z" fill-rule="evenodd"/>
<path d="M51.8 90.8l2.9-2.1 .6 1.7z" fill-rule="evenodd"/>
<path d="M75.9 92l2.5-2.4-.9 3.3z" fill-rule="evenodd"/>
<path d="M195 85.5l1.4 1.2-2.9 2z" fill-rule="evenodd"/>
<path d="M122.7 100.4l2.4 2.6-3.4-1z" fill-rule="evenodd"/>
<path d="M217.8 132.4l3.4 .9-3.4 .9z" fill-rule="evenodd"/>
<path d="M227.8 132.4l3.4 .9-3.4 .9z" fill-rule="evenodd"/>
<path d="M231.2 133.3l3.4-.9v1.8z" fill-rule="evenodd"/>
<path d="M242.6 133.3l3.4-.9v1.8z" fill-rule="evenodd"/>
<path d="M217.8 148.3l3.4 .9-3.4 .9z" fill-rule="evenodd"/>
<path d="M242.6 149.2l3.4-.9v1.8z" fill-rule="evenodd"/>
</g>
<g font-size="9.8">
<text x="158.5" y="19.8">A</text>
<text x="63.2" y="25.9">Z = 30</text>
<text x="56.9" y="143.2">Vue A</text>
<text x="56.9" y="154.3">Echelle 2:1</text>
</g>
<g font-size="7">
<text x="242.9" y="186.5">A4</text>
<text x="261.1" y="186.5">1</text>
<text x="277.6" y="186.5">1</text>
<text x="159.8" y="196.5">Engrenage Conique 2</text>
</g>
<text font-size="5.6" x="275.4" y="166">1:1</text>
<g font-size="4.9">
<text x="17.4" y="6.7">1</text>
<text x="54.6" y="6.7">2</text>
<text x="91.7" y="6.7">3</text>
<text x="128.8" y="6.7">4</text>
<text x="165.9" y="6.7">5</text>
<text x="203.1" y="6.7">6</text>
<text x="240.2" y="6.7">7</text>
<text x="277.3" y="6.7">8</text>
<text x="3.7" y="19.2">A</text>
<text x="3.7" y="54.2">B</text>
<text x="104.4" y="58.1">27</text>
<text x="149.9" y="54.7">71,57</text>
<text x="212.8" y="61.4" transform="rotate(-45 212.8 61.4)">1</text>
<text x="204" y="70.2" transform="rotate(-45 204 70.2)">45</text>
<text x="61.1" y="76.8" transform="rotate(-1 61.1 76.8)">25</text>
<text x="196" y="81.7" transform="rotate(-90 196 81.7)">80</text>
<text x="3.6" y="89.2">C</text>
<text x="146.3" y="109.5">94,24</text>
<text x="3.6" y="124.2">D</text>
<text x="223.6" y="131.8">10</text>
<text x="232" y="131.8">11,4</text>
<text x="224.6" y="147.7">( 21,4 )</text>
<text x="3.7" y="159.2">E</text>
<text x="3.8" y="194.2">F</text>
</g>
<g font-size="2.5">
<text x="212.7" y="160.6">10/11/2025</text>
<text x="241.6" y="160.6">Christian Project</text>
<text x="172.5" y="181.9">PETG</text>
<text x="170.9" y="186.1">0.081 kg</text>
</g>
<g font-size="1.7">
<text x="192" y="160.3">Dessiné</text>
<text x="276.5" y="160.2">Echelle</text>
<text x="108" y="166.7">Mod.</text>
<text x="150" y="166.7">Mod.</text>
<text x="192" y="164.6">Contrôlé</text>
<text x="192" y="173.1">Bon pour exéc.</text>
<text x="192" y="168.8">Conf aux norm</text>
<text x="108" y="177.3">Sans nomenclature séparée</text>
<text x="192" y="177.3">N° de commande</text>
<text x="108" y="181.6">Nomenclature sép de même N°</text>
<text x="108" y="185.8">Nomenclature sép de N° diff</text>
<text x="148" y="185.8">Masse</text>
<text x="148" y="181.6">Matiere</text>
<text x="192" y="185.8">Remplace</text>
<text x="192" y="181.6">Origine</text>
<text x="244.3" y="180.6">Format</text>
<text x="259.1" y="180.6">Nb feuilles</text>
<text x="276" y="180.6">Feuille N°</text>
<text x="148" y="189.9">Dénomination</text>
<text x="242" y="189.9">N° de dessin</text>
</g>
</svg>
